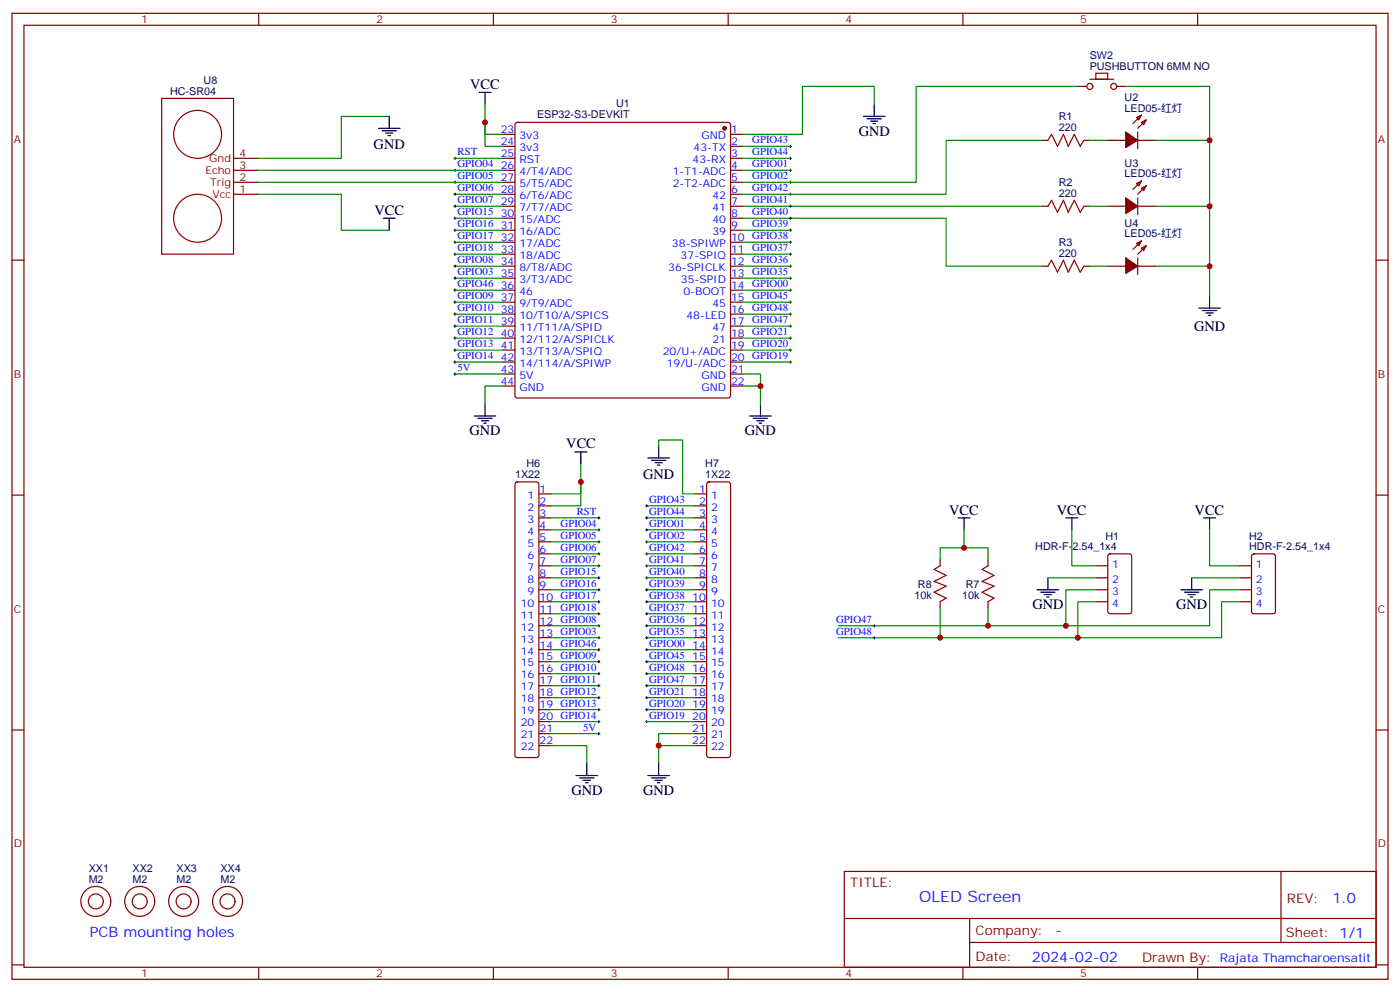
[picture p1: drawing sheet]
<svg xmlns="http://www.w3.org/2000/svg" width="412mm" height="292mm" viewBox="0 0 412 292" stroke-linecap="round" stroke-linejoin="round" font-family="sans-serif">
<g fill="none" stroke="#870000" stroke-width=".35">
<path d="M3.5 3.9h405.4v284.4h-405.4zM7.1 7.4h398.2v277.3h-398.2zM76.2 3.9v3.5M145.3 3.9v3.5M214.5 3.9v3.5M283.6 3.9v3.5M352.8 3.9v3.5M148.2 39.5h3.5M151.9 36.2l.5-.2h62.1l.5 .2 .2 .5v79.8l-.2 .5-.5 .2h-62.1l-.5-.3-.2-.4v-79.8zM215.2 39.5h3.5M317.5 25.4h2.5M321 23.3h7.1"/>
<path d="M322.8 21.6h3.5v1.7h-3.5zM329.1 25.4h2.5M334.8 34.6l1.4-.7-.7 1.4zM335.1 38.8v5M336.2 36l1.4-.7-.7 1.4zM336.2 33.9l-2.5 2.5M337.6 35.3l-2.5 2.5M68.8 57.2h7M68.8 53.7h7M68.8 50.1h7M68.8 46.6h7M148.2 57.2h3.5"/>
<path d="M148.2 53.7h3.5M148.2 50.1h3.5M148.2 46.6h3.5M148.2 43.1h3.5M215.2 57.2h3.5M215.2 53.7h3.5M215.2 50.1h3.5M215.2 46.6h3.5M215.2 43.1h3.5M306.9 41.3h1.8l1-1.8 1.8 3.6 1.8-3.6 1.4 3.6 1.7-3.6 1.8 3.6 1.1-1.8h1.7M326.3 41.3h5.3M334.8 54l1.4-.7-.7 1.4z"/>
<path d="M335.1 58.2v5M335.1 41.3h5.3M336.2 55.4l1.4-.7-.7 1.4zM336.2 53.3l-2.5 2.5M337.6 54.7l-2.5 2.5M3.5 76.6h3.6M148.2 78.4h3.5M148.2 60.7h3.5M148.2 64.2h3.5M148.2 67.8h3.5M148.2 71.3h3.5M148.2 74.8h3.5"/>
<path d="M215.2 78.4h3.5M215.2 60.7h3.5M215.2 64.2h3.5M215.2 67.8h3.5M215.2 71.3h3.5M215.2 74.8h3.5M306.9 78.4h1.8l1-1.8 1.8 3.5 1.8-3.5 1.4 3.5 1.7-3.5 1.8 3.5 1.1-1.7h1.7M306.9 60.7h1.8l1-1.8 1.8 3.6 1.8-3.6 1.4 3.6 1.7-3.6 1.8 3.6 1.1-1.8h1.7M326.3 78.4h5.3M326.3 60.7h5.3M334.8 71.6l1.4-.7-.7 1.5zM335.1 78.4h5.3"/>
<path d="M335.1 75.9v4.9M335.1 60.7h5.3M336.2 73.1l1.4-.7-.7 1.4zM336.2 70.9l-2.5 2.5M337.6 72.4l-2.5 2.4M405.3 76.6h3.6M148.2 81.9h3.5M148.2 85.4h3.5M148.2 88.9h3.5M148.2 92.5h3.5M148.2 96h3.5M148.2 99.5h3.5"/>
<path d="M215.2 81.9h3.5M215.2 85.4h3.5M215.2 88.9h3.5M215.2 92.5h3.5M215.2 96h3.5M215.2 99.5h3.5M148.2 103h3.5M148.2 106.6h3.5M148.2 110.1h3.5M148.2 113.6h3.5M215.2 103h3.5M215.2 106.6h3.5"/>
<path d="M215.2 110.1h3.5M215.2 113.6h3.5M3.5 145.7h3.6M151.9 142.1l.5-.2h5.6l.5 .2 .2 .5v79.7l-.2 .5-.5 .2h-5.6l-.5-.2-.2-.5v-79.7zM158.7 145.4h3.6M158.7 148.9h3.6M158.7 152.4h3.6M158.7 156h3.6M158.7 159.5h3.6M204.6 145.4h3.5M204.6 148.9h3.5M204.6 152.4h3.5"/>
<path d="M204.6 156h3.5M204.6 159.5h3.5M208.4 142.1l.4-.2h5.7l.5 .2 .2 .5v79.7l-.2 .5-.5 .2h-5.7l-.5-.2-.2-.5v-79.7zM405.3 145.7h3.6M158.7 166.5h3.6M158.7 170.1h3.6M158.7 173.6h3.6M158.7 177.1h3.6M158.7 163h3.6M204.6 166.5h3.5M204.6 170.1h3.5M204.6 173.6h3.5"/>
<path d="M204.6 177.1h3.5M204.6 163h3.5M276.9 164.8v1.7l-1.7 1.1 3.5 1.8-3.5 1.7 3.5 1.4-3.5 1.8 3.5 1.8-1.8 1v1.8M291 164.8v1.7l-1.7 1.1 3.5 1.8-3.5 1.7 3.5 1.4-3.5 1.8 3.5 1.8-1.8 1v1.8M322.8 166.5h3.5M322.8 170.1h3.5M322.8 173.6h3.5M322.8 177.1h3.5M326.6 163.2l.4-.2h5.7l.6 .4 .1 16.6-.5 .6-5.9 .1-.6-.5-.1-16.5zM365.1 166.5h3.6M365.1 170.1h3.6M365.1 173.6h3.6"/>
<path d="M365.1 177.1h3.6M368.9 163.2l.5-.2h5.6l.7 .4v16.6l-.5 .6-5.8 .1-.7-.5v-16.5zM158.7 180.7h3.6M158.7 184.2h3.6M158.7 187.7h3.6M158.7 191.2h3.6M158.7 194.8h3.6M158.7 198.3h3.6M204.6 180.7h3.5M204.6 184.2h3.5M204.6 187.7h3.5M204.6 191.2h3.5"/>
<path d="M204.6 194.8h3.5M204.6 198.3h3.5M3.5 214.9h3.6M158.7 201.8h3.6M158.7 205.4h3.6M158.7 208.9h3.6M158.7 212.4h3.6M158.7 215.9h3.6M158.7 219.5h3.6M204.6 201.8h3.5M204.6 205.4h3.5M204.6 208.9h3.5"/>
<path d="M204.6 212.4h3.5M204.6 215.9h3.5M204.6 219.5h3.5M405.3 214.9h3.6M248.7 256.5h156.6v28.2h-156.6zM377.3 256.5v20.9M248.7 270.4h156.5M285.6 277.4h119.6M285.6 270.4v14.1M3.5 284h3.6M76.2 284.7v3.6M145.3 284.7v3.6"/>
<path d="M214.5 284.7v3.6M283.6 284.7v3.6M352.8 284.7v3.6M405.3 284h3.6"/>
<circle cx="321" cy="25.4" r=".88"/>
<circle cx="328.1" cy="25.4" r=".88"/>
<circle cx="28.2" cy="265.3" r="4.4"/>
<circle cx="28.2" cy="265.3" r="2.2"/>
<circle cx="41.2" cy="265.3" r="4.4"/>
<circle cx="41.2" cy="265.3" r="2.2"/>
<circle cx="54.1" cy="265.3" r="4.4"/>
<circle cx="54.1" cy="265.3" r="2.2"/>
<circle cx="67" cy="265.3" r="4.4"/>
<circle cx="67" cy="265.3" r="2.2"/>
</g>
<g fill="none" stroke="#008700" stroke-width=".35">
<path d="M114.7 34.3h-14.2v12.3h-24.7M142.9 30.7v12.4h5.3M142.9 36v3.5h5.3M257.5 30.7v-5.3h-21.1v14.1h-17.7M317.5 25.4h-47.6v28.3h-51.2M331.6 25.4h24.7v61.8M75.8 57.2h24.7v10.6h14.2M75.8 53.7h72.4M75.8 50.1h72.4M134.1 57.2h14.1M134.1 46.6h14.1M218.7 46.6h14.1"/>
<path d="M218.7 43.1h14.1M218.7 50.1h14.1M306.9 41.3h-28.2v15.9h-60M321 41.3h5.3M340.4 41.3h15.9M134.1 60.7h14.1M134.1 78.4h14.1M134.1 67.8h14.1M134.1 71.3h14.1M134.1 74.8h14.1M134.1 64.2h14.1M218.7 64.2h60v14.2h28.2"/>
<path d="M218.7 60.7h88.2M218.7 78.4h14.1M218.7 67.8h14.1M218.7 71.3h14.1M218.7 74.8h14.1M321 60.7h5.3M321 78.4h5.3M340.4 60.7h15.9M340.4 78.4h15.9M134.1 81.9h14.1M134.1 85.4h14.1M134.1 88.9h14.1"/>
<path d="M134.1 92.5h14.1M134.1 96h14.1M134.1 99.5h14.1M218.7 81.9h14.1M218.7 85.4h14.1M218.7 88.9h14.1M218.7 92.5h14.1M218.7 96h14.1M218.7 99.5h14.1M134.1 103h14.1M134.1 106.6h14.1M134.1 110.1h14.1"/>
<path d="M148.2 113.6h-5.3v5.3M218.7 113.6h5.3v5.3M218.7 110.1h5.3v3.5M218.7 103h14.1M218.7 106.6h14.1M171.1 136.6v12.3h-8.8M194 131.3v-1.8h7.1v15.9h3.5M162.3 152.4h14.1M162.3 159.5h14.1M162.3 156h14.1M171.1 141.9v3.5h-8.8M190.5 159.5h14.1"/>
<path d="M190.5 152.4h14.1M190.5 156h14.1M190.5 148.9h14.1M284 156v5.3h7v3.5M315.7 156v10.5h7.1M356.3 156v10.5h8.8M162.3 170.1h14.1M162.3 177.1h14.1M162.3 173.6h14.1M162.3 166.5h14.1M162.3 163h14.1M190.5 170.1h14.1"/>
<path d="M190.5 177.1h14.1M190.5 173.6h14.1M190.5 166.5h14.1M190.5 163h14.1M276.9 178.9v8.8M284 161.3h-7.1v3.5M291 178.9v5.3M308.7 170.1h14.1M322.8 173.6h-8.8v10.6M322.8 177.1h-5.3v10.6M351 170.1h14.1M365.1 173.6h-8.8v10.6h-109.4"/>
<path d="M365.1 177.1h-5.3v10.6h-112.9M162.3 198.3h14.1M162.3 194.8h14.1M162.3 191.2h14.1M162.3 187.7h14.1M162.3 180.7h14.1M162.3 184.2h14.1M190.5 198.3h14.1M190.5 194.8h14.1M190.5 191.2h14.1M190.5 187.7h14.1M190.5 180.7h14.1"/>
<path d="M190.5 184.2h14.1M162.3 219.5h10.6v5.3M162.3 215.9h14.1M162.3 212.4h14.1M162.3 208.9h14.1M162.3 205.4h14.1M162.3 201.8h14.1M190.5 212.4h14.1M190.5 208.9h14.1M190.5 205.4h14.1M190.5 201.8h14.1M194 219.5h10.6"/>
<path d="M204.6 215.9h-10.6v8.9"/>
</g>
<g fill="none" stroke="#000" stroke-width=".35">
<path d="M111.5 37.8h6.3M112.5 38.5h4.3M113.6 39.2h2.1M114.3 39.9h.7M114.7 34.3v3.5M141.1 27.2h3.5M142.9 27.2v3.5M254.4 34.3h6.3M255.4 35h4.2M256.5 35.7h2.1M257.2 36.4h.7M257.5 30.7v3.6"/>
<path d="M112.9 64.2h3.5M114.7 64.2v3.6M353.1 90.7h6.4M354.2 91.4h4.2M355.2 92.1h2.2M356 92.8h.7M356.3 87.2v3.5M142.9 118.9v3.5M224 118.9v3.5M139.7 122.4h6.3M140.8 123.2h4.2M141.8 123.9h2.1"/>
<path d="M142.5 124.6h.7M169.3 133h3.6M171.1 133v3.6M190.9 134.8h6.3M191.9 135.5h4.2M193 136.2h2.1M193.7 136.9h.7M194 131.3v3.5M220.8 122.4h6.4M221.9 123.2h4.2M223 123.9h2.1M223.7 124.6h.7"/>
<path d="M282.2 152.4h3.6M284 152.4v3.6M314 152.4h3.5M315.7 152.4v3.6M354.5 152.4h3.6M356.3 152.4v3.6M305.5 173.6h6.4M306.6 174.3h4.2M307.6 175h2.1M308.3 175.7h.7M308.7 170.1v3.5M347.8 173.6h6.4"/>
<path d="M348.9 174.3h4.2M350 175h2.1M350.7 175.7h.7M351 170.1v3.5M169.7 228.3h6.3M170.7 229h4.3M171.8 229.7h2.1M172.5 230.4h.7M172.9 224.8v3.5M190.9 228.3h6.3M191.9 229h4.2M193 229.7h2.1"/>
<path d="M193.7 230.4h.7M194 224.8v3.5"/>
</g>
<g fill="none" stroke="#900" stroke-width=".35">
<path d="M47.6 29h21.2v45.8h-21.2z"/>
<circle cx="58.2" cy="39.5" r="7.1"/>
<circle cx="58.2" cy="64.2" r="7.1"/>
</g>
<g fill="none" stroke="#000" stroke-width=".29">
<path d="M133.7 46.6h.7M133.7 50.1h.7M133.7 53.7h.7M133.7 57.2h.7M134.1 46.2v.8M134.1 49.8v.7M134.1 53.3v.7M134.1 56.8v.7M232.5 46.6h.7M232.5 50.1h.7M232.5 53.7h.7M232.5 57.2h.7"/>
<path d="M232.5 43.1h.7M232.8 42.7v.7M232.8 46.2v.8M232.8 49.8v.7M232.8 53.3v.7M232.8 56.8v.7M133.7 60.7h.7M133.7 78.4h.7M133.7 64.2h.7M133.7 67.8h.7M133.7 71.3h.7M133.7 74.8h.7"/>
<path d="M134.1 60.4v.7M134.1 63.9v.7M134.1 67.4v.7M134.1 70.9v.7M134.1 74.5v.7M134.1 78v.7M232.5 60.7h.7M232.5 78.4h.7M232.5 64.2h.7M232.5 67.8h.7M232.5 71.3h.7M232.5 74.8h.7"/>
<path d="M232.8 60.4v.7M232.8 63.9v.7M232.8 67.4v.7M232.8 70.9v.7M232.8 74.5v.7M232.8 78v.7M133.7 88.9h.7M133.7 92.5h.7M133.7 96h.7M133.7 99.5h.7M133.7 81.9h.7M133.7 85.4h.7"/>
<path d="M134.1 81.5v.7M134.1 85.1v.7M134.1 88.6v.7M134.1 92.1v.7M134.1 95.6v.7M134.1 99.2v.7M232.5 88.9h.7M232.5 92.5h.7M232.5 96h.7M232.5 99.5h.7M232.5 81.9h.7M232.5 85.4h.7"/>
<path d="M232.8 81.5v.7M232.8 85.1v.7M232.8 88.6v.7M232.8 92.1v.7M232.8 95.6v.7M232.8 99.2v.7M133.7 103h.7M133.7 106.6h.7M133.7 110.1h.7M134.1 102.7v.7M134.1 106.2v.7M134.1 109.7v.8"/>
<path d="M232.5 103h.7M232.5 106.6h.7M232.8 102.7v.7M232.8 106.2v.7M176 159.5h.7M176 156h.7M176 152.4h.7M176.4 152.1v.7M176.4 155.6v.7M176.4 159.1v.7M190.1 159.5h.8M190.1 156h.8"/>
<path d="M190.1 152.4h.8M190.1 148.9h.8M190.5 148.6v.7M190.5 152.1v.7M190.5 155.6v.7M190.5 159.1v.7M176 177.1h.7M176 173.6h.7M176 170.1h.7M176 166.5h.7M176 163h.7M176.4 162.7v.7"/>
<path d="M176.4 166.2v.7M176.4 169.7v.7M176.4 173.2v.8M176.4 176.8v.7M190.1 177.1h.8M190.1 173.6h.8M190.1 170.1h.8M190.1 166.5h.8M190.1 163h.8M190.5 162.7v.7M190.5 166.2v.7M190.5 169.7v.7"/>
<path d="M190.5 173.2v.8M190.5 176.8v.7M176 184.2h.7M176 187.7h.7M176 191.2h.7M176 180.7h.7M176 198.3h.7M176 194.8h.7M176.4 180.3v.7M176.4 183.8v.7M176.4 187.4v.7M176.4 190.9v.7"/>
<path d="M176.4 194.4v.7M176.4 197.9v.7M190.1 184.2h.8M190.1 187.7h.8M190.1 191.2h.8M190.1 180.7h.8M190.1 198.3h.8M190.1 194.8h.8M190.5 180.3v.7M190.5 183.8v.7M190.5 187.4v.7M190.5 190.9v.7"/>
<path d="M190.5 194.4v.7M190.5 197.9v.7M257.2 184.2h.7M257.2 187.7h.7M257.5 183.8v.7M257.5 187.4v.7M176 215.9h.7M176 212.4h.7M176 208.9h.7M176 205.4h.7M176 201.8h.7M176.4 201.5v.7"/>
<path d="M176.4 205v.7M176.4 208.5v.7M176.4 212.1v.7M176.4 215.6v.7M190.1 212.4h.8M190.1 208.9h.8M190.1 205.4h.8M190.1 201.8h.8M190.5 201.5v.7M190.5 205v.7M190.5 208.5v.7M190.5 212.1v.7"/>
</g>
<g fill="#870000" stroke="#870000" stroke-width=".35">
<path d="M331.6 75.9l3.5 2.5-3.5 2.1z"/>
<path d="M331.6 38.8l3.5 2.5-3.5 2.1z"/>
<path d="M331.6 58.2l3.5 2.5-3.5 2.1z"/>
<circle cx="213.4" cy="37.8" r=".53"/>
</g>
<g fill="#c00">
<circle cx="284" cy="161.3" r=".88"/>
<circle cx="314" cy="184.2" r=".88"/>
<circle cx="317.5" cy="187.7" r=".88"/>
<circle cx="291" cy="184.2" r=".88"/>
<circle cx="276.9" cy="187.7" r=".88"/>
<circle cx="356.3" cy="78.4" r=".88"/>
<circle cx="142.9" cy="36" r=".88"/>
<circle cx="194" cy="219.5" r=".88"/>
<circle cx="224" cy="113.6" r=".88"/>
<circle cx="171.1" cy="141.9" r=".88"/>
<circle cx="356.3" cy="60.7" r=".88"/>
<circle cx="356.3" cy="41.3" r=".88"/>
</g>
<text font-size="4.6" fill="#00f" x="270.8" y="265.5">OLED Screen</text>
<g font-size="4.2">
<text x="138.5" y="26.1">VCC</text>
<text x="253" y="39.9">GND</text>
<text x="110.1" y="43.9">GND</text>
<text x="110.3" y="63.2">VCC</text>
<text x="351.7" y="97.4">GND</text>
<text x="138.3" y="128.1">GND</text>
<text x="166.8" y="132">VCC</text>
<text x="219.4" y="128.1">GND</text>
<text x="189.4" y="140.9">GND</text>
<text x="279.6" y="151.7">VCC</text>
<text x="311.3" y="151.7">VCC</text>
<text x="351.9" y="151.7">VCC</text>
<text x="304.1" y="179.2">GND</text>
<text x="346.5" y="179.2">GND</text>
<text x="168.3" y="233.9">GND</text>
<text x="189.5" y="233.9">GND</text>
</g>
<g font-size="4.2" fill="#00f">
<text x="392.5" y="265.8">1.0</text>
<text x="26.5" y="275.9">PCB mounting holes</text>
<text x="310.9" y="275.3">-</text>
<text x="304" y="283.1">2024-02-02</text>
</g>
<g font-size="3.9" fill="#800">
<text x="250.5" y="261.1">TITLE:</text>
<text x="379.1" y="265.8">REV:</text>
<text x="287.4" y="275.3">Company:</text>
<text x="378.7" y="275.9">Sheet: 1/1</text>
<text x="287.4" y="283">Date:</text>
<text x="336.4" y="283.1">Drawn By: Rajata Thamcharoensatit</text>
</g>
<g font-size="3.2" fill="#800">
<text x="41.6" y="6.9">1</text>
<text x="110.8" y="6.9">2</text>
<text x="179.9" y="6.9">3</text>
<text x="249.1" y="6.9">4</text>
<text x="318.2" y="6.9">5</text>
<text x="4.1" y="42">A</text>
<text x="405.9" y="42">A</text>
<text x="4.1" y="111.2">B</text>
<text x="405.9" y="111.2">B</text>
<text x="4.1" y="180.3">C</text>
<text x="405.9" y="180.3">C</text>
<text x="4.1" y="249.4">D</text>
<text x="405.9" y="249.4">D</text>
<text x="41.6" y="287.7">1</text>
<text x="110.8" y="287.7">2</text>
<text x="179.9" y="287.7">3</text>
<text x="249.1" y="287.7">4</text>
<text x="318.2" y="287.7">5</text>
</g>
<g font-size="3.2" fill="#000080">
<text x="321" y="17.3">SW2</text>
<text x="321" y="20.5">PUSHBUTTON 6MM NO</text>
<text x="50.1" y="27.9">HC-SR04</text>
<text x="60" y="24.7">U8</text>
<text x="331.3" y="29.6">U2</text>
<text x="158.2" y="34.8">ESP32-S3-DEVKIT</text>
<text x="181.5" y="31.5">U1</text>
<text x="311.9" y="35.4">R1</text>
<text x="331.3" y="32.8">LED05-红灯</text>
<text x="311.9" y="38.5">220</text>
<text x="331.3" y="49.1">U3</text>
<text x="331.3" y="52.2">LED05-红灯</text>
<text x="311.9" y="57.9">220</text>
<text x="311.9" y="54.8">R2</text>
<text x="331.3" y="66.7">U4</text>
<text x="331.3" y="69.9">LED05-红灯</text>
<text x="311.9" y="75.5">220</text>
<text x="311.9" y="72.5">R3</text>
<text x="155.1" y="137.4">H6</text>
<text x="207.7" y="137.4">H7</text>
<text x="151.7" y="140.6">1X22</text>
<text x="207.7" y="140.6">1X22</text>
<text x="305" y="162">HDR-F-2.54_1x4</text>
<text x="325.6" y="158.8">H1</text>
<text x="368" y="162">HDR-F-2.54_1x4</text>
<text x="368" y="158.8">H2</text>
<text x="270.4" y="173">R8</text>
<text x="284.5" y="173">R7</text>
<text x="269.3" y="176.2">10k</text>
<text x="283.5" y="176.2">10k</text>
<text x="26.1" y="256.7">XX1</text>
<text x="39.1" y="256.7">XX2</text>
<text x="52" y="256.7">XX3</text>
<text x="64.9" y="256.7">XX4</text>
<text x="26.1" y="259.9">M2</text>
<text x="39.1" y="259.9">M2</text>
<text x="52" y="259.9">M2</text>
<text x="64.9" y="259.9">M2</text>
</g>
<g font-size="3.2" fill="#00f">
<text x="147.5" y="39.2">23</text>
<text x="153" y="41">3v3</text>
<text x="206.6" y="41">GND</text>
<text x="215.4" y="39.2">1</text>
<text x="134.8" y="45.7">RST</text>
<text x="147.5" y="46.2">25</text>
<text x="147.5" y="42.7">24</text>
<text x="153" y="44.5">3v3</text>
<text x="204.3" y="44.5">43-TX</text>
<text x="215.4" y="42.7">2</text>
<text x="215.4" y="46.2">3</text>
<text x="221.6" y="42.2">GPIO43</text>
<text x="221.6" y="45.7">GPIO44</text>
<text x="134.8" y="49.2">GPIO04</text>
<text x="134.8" y="52.8">GPIO05</text>
<text x="147.5" y="53.3">27</text>
<text x="147.5" y="49.8">26</text>
<text x="153" y="51.5">4/T4/ADC</text>
<text x="153" y="48">RST</text>
<text x="198.2" y="51.5">1-T1-ADC</text>
<text x="204" y="48">43-RX</text>
<text x="215.4" y="49.8">4</text>
<text x="215.4" y="53.3">5</text>
<text x="221.6" y="49.2">GPIO01</text>
<text x="221.6" y="52.8">GPIO02</text>
<text x="134.8" y="56.3">GPIO06</text>
<text x="134.8" y="59.8">GPIO07</text>
<text x="147.5" y="56.8">28</text>
<text x="153" y="58.6">6/T6/ADC</text>
<text x="153" y="55.1">5/T5/ADC</text>
<text x="198.2" y="55.1">2-T2-ADC</text>
<text x="209.9" y="58.6">42</text>
<text x="215.4" y="56.8">6</text>
<text x="221.6" y="59.8">GPIO41</text>
<text x="221.6" y="56.3">GPIO42</text>
<text x="134.8" y="63.4">GPIO15</text>
<text x="147.5" y="63.9">30</text>
<text x="147.5" y="60.4">29</text>
<text x="153" y="65.7">15/ADC</text>
<text x="153" y="62.1">7/T7/ADC</text>
<text x="209.9" y="62.1">41</text>
<text x="209.9" y="65.7">40</text>
<text x="215.4" y="60.4">7</text>
<text x="215.4" y="63.9">8</text>
<text x="221.6" y="63.4">GPIO40</text>
<text x="134.8" y="66.9">GPIO16</text>
<text x="134.8" y="70.4">GPIO17</text>
<text x="147.5" y="70.9">32</text>
<text x="147.5" y="67.4">31</text>
<text x="153" y="69.2">16/ADC</text>
<text x="209.9" y="69.2">39</text>
<text x="215.4" y="67.4">9</text>
<text x="215.4" y="70.9">10 GPIO38</text>
<text x="221.6" y="66.9">GPIO39</text>
<text x="134.8" y="77.5">GPIO08</text>
<text x="134.8" y="73.9">GPIO18</text>
<text x="147.5" y="78">34</text>
<text x="147.5" y="74.5">33</text>
<text x="153" y="76.2">18/ADC</text>
<text x="153" y="72.7">17/ADC</text>
<text x="197.9" y="72.7">38-SPIWP</text>
<text x="200.5" y="76.2">37-SPIQ</text>
<text x="215.4" y="74.5">11 GPIO37</text>
<text x="215.4" y="78">12 GPIO36</text>
<text x="134.8" y="81">GPIO03</text>
<text x="147.5" y="81.5">35</text>
<text x="153" y="83.3">3/T3/ADC</text>
<text x="153" y="79.8">8/T8/ADC</text>
<text x="196.8" y="79.8">36-SPICLK</text>
<text x="200.6" y="83.3">35-SPID</text>
<text x="215.4" y="81.5">13 GPIO35</text>
<text x="134.8" y="88.1">GPIO09</text>
<text x="134.8" y="84.5">GPIO46</text>
<text x="147.5" y="88.6">37</text>
<text x="147.5" y="85.1">36</text>
<text x="153" y="86.8">46</text>
<text x="201.3" y="86.8">0-BOOT</text>
<text x="215.4" y="85.1">14 GPIO00</text>
<text x="215.4" y="88.6">15 GPIO45</text>
<text x="134.8" y="91.6">GPIO10</text>
<text x="134.8" y="95.1">GPIO11</text>
<text x="147.5" y="95.6">39</text>
<text x="147.5" y="92.1">38</text>
<text x="153" y="93.9">10/T10/A/SPICS</text>
<text x="153" y="90.3">9/T9/ADC</text>
<text x="202.2" y="93.9">48-LED</text>
<text x="209.9" y="90.3">45</text>
<text x="215.4" y="92.1">16 GPIO48</text>
<text x="215.4" y="95.6">17 GPIO47</text>
<text x="134.8" y="98.6">GPIO12</text>
<text x="147.5" y="99.2">40</text>
<text x="153" y="100.9">12/112/A/SPICLK</text>
<text x="153" y="97.4">11/T11/A/SPID</text>
<text x="209.9" y="97.4">47</text>
<text x="209.9" y="100.9">21</text>
<text x="215.4" y="99.2">18 GPIO21</text>
<text x="134.8" y="102.2">GPIO13</text>
<text x="134.8" y="105.7">GPIO14</text>
<text x="147.5" y="106.2">42</text>
<text x="147.5" y="102.7">41</text>
<text x="153" y="108">14/114/A/SPIWP</text>
<text x="153" y="104.5">13/T13/A/SPIQ</text>
<text x="195.2" y="104.5">20/U+/ADC</text>
<text x="196.4" y="108">19/U-/ADC</text>
<text x="215.4" y="102.7">19 GPIO20</text>
<text x="215.4" y="106.2">20 GPIO19</text>
<text x="134.8" y="109.2">5V</text>
<text x="147.5" y="113.3">44</text>
<text x="147.5" y="109.7">43</text>
<text x="153" y="111.5">5V</text>
<text x="206.6" y="111.5">GND</text>
<text x="215.4" y="109.7">21</text>
<text x="215.4" y="113.3">22</text>
<text x="153" y="115">GND</text>
<text x="206.6" y="115">GND</text>
<text x="155.4" y="146.8">1</text>
<text x="158.9" y="145">1</text>
<text x="158.9" y="148.6">2</text>
<text x="191.2" y="148">GPIO43</text>
<text x="205.9" y="145">1</text>
<text x="205.9" y="148.6">2</text>
<text x="209.4" y="146.8">1</text>
<text x="155.4" y="150.3">2</text>
<text x="155.4" y="153.8">3</text>
<text x="158.9" y="152.1">3</text>
<text x="158.9" y="155.6">4</text>
<text x="165.1" y="155.1">GPIO04</text>
<text x="169.9" y="151.6">RST</text>
<text x="191.2" y="151.6">GPIO44</text>
<text x="191.2" y="155.1">GPIO01</text>
<text x="205.9" y="152.1">3</text>
<text x="205.9" y="155.6">4</text>
<text x="209.4" y="150.3">2</text>
<text x="209.4" y="153.8">3</text>
<text x="155.4" y="157.4">4</text>
<text x="155.4" y="160.9">5</text>
<text x="158.9" y="159.1">5</text>
<text x="165.1" y="158.6">GPIO05</text>
<text x="191.2" y="158.6">GPIO02</text>
<text x="205.9" y="159.1">5</text>
<text x="209.4" y="157.4">4</text>
<text x="209.4" y="160.9">5</text>
<text x="155.4" y="164.4">6</text>
<text x="155.4" y="168">7</text>
<text x="158.9" y="162.7">6</text>
<text x="158.9" y="166.2">7</text>
<text x="165.1" y="165.7">GPIO07</text>
<text x="165.1" y="162.1">GPIO06</text>
<text x="191.2" y="162.1">GPIO42</text>
<text x="191.2" y="165.7">GPIO41</text>
<text x="205.9" y="162.7">6</text>
<text x="205.9" y="166.2">7</text>
<text x="209.4" y="164.4">6</text>
<text x="209.4" y="168">7</text>
<text x="327.6" y="167.3">1</text>
<text x="370" y="167.3">1</text>
<text x="155.4" y="171.5">8</text>
<text x="158.9" y="169.7">8</text>
<text x="158.9" y="173.2">9</text>
<text x="165.1" y="172.7">GPIO16</text>
<text x="165.1" y="169.2">GPIO15</text>
<text x="191.2" y="169.2">GPIO40</text>
<text x="191.2" y="172.7">GPIO39</text>
<text x="205.9" y="169.7">8</text>
<text x="205.9" y="173.2">9</text>
<text x="209.4" y="171.5">8</text>
<text x="327.6" y="171.5">2</text>
<text x="370" y="171.5">2</text>
<text x="153.4" y="178.5">10</text>
<text x="155.4" y="175">9</text>
<text x="158.9" y="176.8">10 GPIO17</text>
<text x="191.2" y="176.2">GPIO38</text>
<text x="191.2" y="179.8">GPIO37</text>
<text x="203.9" y="176.8">10</text>
<text x="209.4" y="175">9</text>
<text x="209.4" y="178.5">10</text>
<text x="327.6" y="175">3</text>
<text x="327.6" y="178.5">4</text>
<text x="370" y="175">3</text>
<text x="370" y="178.5">4</text>
<text x="153.4" y="182.1">11</text>
<text x="153.4" y="185.6">12</text>
<text x="158.9" y="180.3">11 GPIO18</text>
<text x="158.9" y="183.8">12 GPIO08</text>
<text x="191.2" y="183.3">GPIO36</text>
<text x="203.9" y="180.3">11</text>
<text x="203.9" y="183.8">12</text>
<text x="209.4" y="182.1">11</text>
<text x="209.4" y="185.6">12</text>
<text x="246.3" y="183.3">GPIO47</text>
<text x="153.4" y="189.1">13</text>
<text x="158.9" y="187.4">13 GPIO03</text>
<text x="158.9" y="190.9">14 GPIO46</text>
<text x="191.2" y="190.4">GPIO00</text>
<text x="191.2" y="186.8">GPIO35</text>
<text x="203.9" y="187.4">13</text>
<text x="203.9" y="190.9">14</text>
<text x="209.4" y="189.1">13</text>
<text x="246.3" y="186.8">GPIO48</text>
<text x="153.4" y="192.7">14</text>
<text x="153.4" y="196.2">15</text>
<text x="158.9" y="194.4">15 GPIO09</text>
<text x="158.9" y="197.9">16 GPIO10</text>
<text x="191.2" y="197.4">GPIO48</text>
<text x="191.2" y="193.9">GPIO45</text>
<text x="203.9" y="194.4">15</text>
<text x="203.9" y="197.9">16</text>
<text x="209.4" y="192.7">14</text>
<text x="209.4" y="196.2">15</text>
<text x="153.4" y="199.7">16</text>
<text x="153.4" y="203.2">17</text>
<text x="158.9" y="201.5">17 GPIO11</text>
<text x="191.2" y="200.9">GPIO47</text>
<text x="203.9" y="201.5">17</text>
<text x="209.4" y="199.7">16</text>
<text x="209.4" y="203.2">17</text>
<text x="153.4" y="206.8">18</text>
<text x="158.9" y="205">18 GPIO12</text>
<text x="158.9" y="208.5">19 GPIO13</text>
<text x="191.2" y="204.5">GPIO21</text>
<text x="191.2" y="208">GPIO20</text>
<text x="203.9" y="205">18</text>
<text x="203.9" y="208.5">19</text>
<text x="209.4" y="206.8">18</text>
<text x="153.4" y="210.3">19</text>
<text x="153.4" y="213.8">20</text>
<text x="158.9" y="212.1">20 GPIO14</text>
<text x="158.9" y="215.6">21</text>
<text x="171.8" y="215.1">5V</text>
<text x="191.2" y="211.5">GPIO19</text>
<text x="203.9" y="212.1">20</text>
<text x="203.9" y="215.6">21</text>
<text x="209.4" y="210.3">19</text>
<text x="209.4" y="213.8">20</text>
<text x="153.4" y="217.3">21</text>
<text x="153.4" y="220.9">22</text>
<text x="158.9" y="219.1">22</text>
<text x="203.9" y="219.1">22</text>
<text x="209.4" y="217.3">21</text>
<text x="209.4" y="220.9">22</text>
</g>
<g font-size="3.2" fill="#900">
<text x="61.6" y="47.7">Gnd</text>
<text x="70.6" y="46.2">4</text>
<text x="60.5" y="51.2">Echo</text>
<text x="70.6" y="53.3">2</text>
<text x="70.6" y="49.8">3</text>
<text x="61.9" y="54.7">Trig</text>
<text x="62.6" y="58.2">Vcc</text>
<text x="70.6" y="56.8">1</text>
</g>
</svg>
